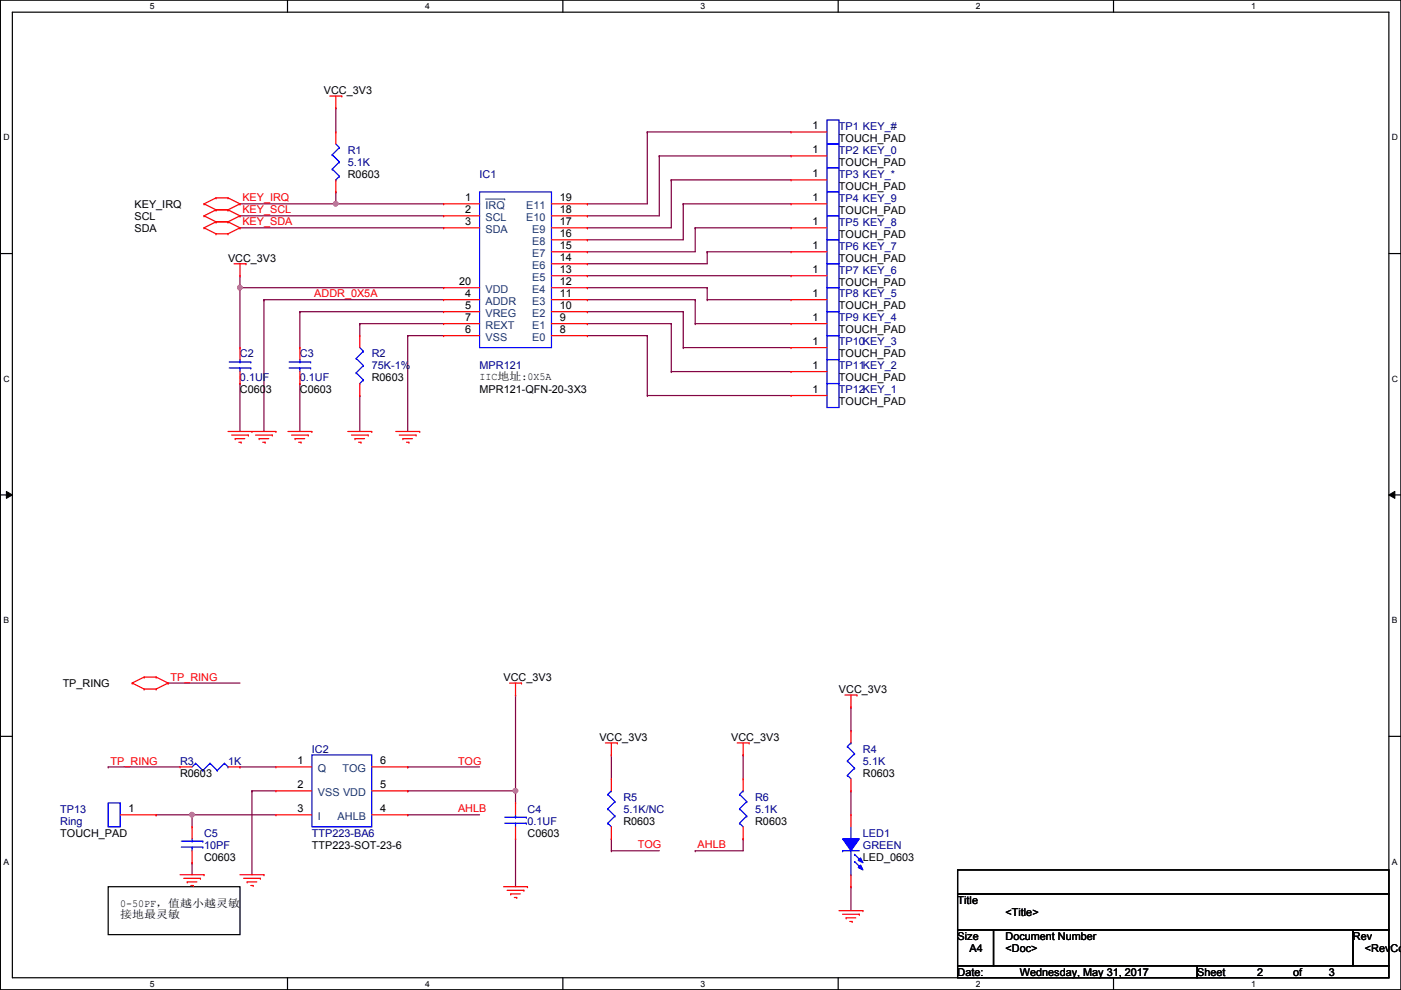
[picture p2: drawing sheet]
<svg xmlns="http://www.w3.org/2000/svg" width="297mm" height="210mm" viewBox="0 0 297 210" stroke-linecap="round" stroke-linejoin="round" font-family="sans-serif">
<path d="M.1 0h296.9v209.8h-296.9zM2.6 2.6h291.9v204.7h-291.9z" fill="none" stroke="#000" stroke-width=".25"/>
<g fill="#fff">
<path d="M31.8 .3h1v2h-1z"/>
<path d="M31.8 207.6h1v1.9h-1z"/>
</g>
<path d="M61 0v2.6M61 207.3v2.5" fill="none" stroke="#000" stroke-width=".25"/>
<g fill="#fff">
<path d="M90.1 .3h1v2h-1z"/>
<path d="M90.1 207.6h1v1.9h-1z"/>
</g>
<path d="M119.3 0v2.6M119.3 207.3v2.5" fill="none" stroke="#000" stroke-width=".25"/>
<g fill="#fff">
<path d="M148.5 .3h1v2h-1z"/>
<path d="M148.5 207.6h1v1.9h-1z"/>
</g>
<path d="M177.7 0v2.6M177.7 207.3v2.5" fill="none" stroke="#000" stroke-width=".25"/>
<g fill="#fff">
<path d="M206.9 .3h1v2h-1z"/>
<path d="M206.9 207.6h1v1.9h-1z"/>
</g>
<path d="M236.1 0v2.6M236.1 207.3v2.5" fill="none" stroke="#000" stroke-width=".25"/>
<g fill="#fff">
<path d="M265.3 .3h.9v2h-.9z"/>
<path d="M265.3 207.6h.9v1.9h-.9z"/>
<path d="M.7 28.2h1.3v1.9h-1.3z"/>
<path d="M295.1 28.2h1.3v1.9h-1.3z"/>
<path d="M.7 79.3h1.3v2h-1.3z"/>
<path d="M295.1 79.3h1.3v2h-1.3z"/>
</g>
<path d="M.1 53.8h2.5M294.5 53.8h2.5" fill="none" stroke="#000" stroke-width=".25"/>
<g fill="#fff">
<path d="M.7 130.5h1.2v2h-1.2z"/>
<path d="M295.1 130.5h1.2v2h-1.2z"/>
</g>
<path d="M.1 104.9h2.5M294.5 104.9h2.5" fill="none" stroke="#000" stroke-width=".25"/>
<path d="M1.4 104.2l1.2 .7-1.2 .8zM294.5 104.9l1.2-.7v1.5z" fill="#000"/>
<path d="M1.4 104.2l1.2 .7-1.2 .8zM294.5 104.9l1.2-.7v1.5z" fill="none" stroke="#000" stroke-width=".21"/>
<g fill="#fff">
<path d="M.7 181.7h1.2v2h-1.2z"/>
<path d="M295.1 181.7h1.2v2h-1.2z"/>
</g>
<path d="M.1 156.1h2.5M294.5 156.1h2.5M22.9 188h28v10.2h-28z" fill="none" stroke="#000" stroke-width=".25"/>
<g fill="none" stroke="#800040" stroke-width=".25">
<path d="M50.9 61h.1M50.9 61h43.2M56 63.5h.1M56 63.5h38.1M56 63.5v28M63.6 66.1h.1M63.6 66.1h30.5M63.6 66.1v7.6M76.3 68.6h.1M76.3 68.6h17.8M76.3 68.6v2.6M86.4 71.2h.1"/>
<path d="M86.4 71.2h7.7M86.4 71.2v20.3M63.6 81.3h.1M63.6 81.3v10.2M76.3 83.9h.1M76.3 83.9v7.6"/>
</g>
<circle cx="50.9" cy="61" r=".49" fill="#f0f"/>
<circle cx="50.9" cy="61" r=".49" fill="none" stroke="#f0f" stroke-width=".25"/>
<path d="M50.9 58.5h.1M50.9 48.3h.1M50.9 45.8h.1M50.9 58.5v15.2M50.9 48.3h43.2M50.9 45.8h43.2M71.2 43.2h.1M71.2 43.2h22.9M50.9 61h.1M50.9 81.3h.1M50.9 81.3v10.2" fill="none" stroke="#800040" stroke-width=".25"/>
<circle cx="71.2" cy="43.2" r=".49" fill="#f0f"/>
<circle cx="71.2" cy="43.2" r=".49" fill="none" stroke="#f0f" stroke-width=".25"/>
<g fill="none" stroke="#800040" stroke-width=".25">
<path d="M71.2 22.9h.1M71.2 22.9v5.1M137.2 28h.1M137.2 28v15.2h-12.7M137.2 28h30.5M139.8 33.1h.1M139.8 33.1v12.7h-15.3M139.8 33.1h27.9M142.3 38.1h.1M142.3 38.1v10.2h-17.8M142.3 38.1h25.4M50.9 43.2h.1"/>
<path d="M71.2 40.7h.1M71.2 40.7v2.5h-20.3M124.5 43.2h.1M124.5 45.8h.1M124.5 48.3h.1M124.5 50.8h.1M124.5 53.4h.1M124.5 55.9h.1M124.5 58.5h.1M124.5 58.5h43.2M144.9 43.2h.1M144.9 43.2h22.8"/>
<path d="M144.9 43.2v7.6h-20.4M147.4 48.3h.1M147.4 48.3h20.3M147.4 48.3v5.1h-22.9M149.9 53.4h.1M149.9 53.4h17.8M149.9 53.4v2.5h-25.4M124.5 61h.1M124.5 63.5h.1M124.5 66.1h.1M124.5 68.6h.1M124.5 71.2h.1"/>
<path d="M124.5 61h25.4M124.5 63.5h22.9M124.5 68.6h17.8M124.5 66.1h20.4M124.5 71.2h12.7M137.2 71.2h.1M137.2 71.2v12.7M142.3 68.6h.1M142.3 78.8h.1M142.3 68.6v10.2M142.3 78.8h25.4M144.9 66.1h.1"/>
<path d="M144.9 73.7h.1M144.9 66.1v7.6M144.9 73.7h22.8M147.4 63.5h.1M147.4 68.6h.1M147.4 63.5v5.1M147.4 68.6h20.3M149.9 61h.1M149.9 63.5h.1M149.9 61v2.5M149.9 63.5h17.8M137.2 83.9h.1"/>
<path d="M137.2 83.9h30.5M22.9 162.6h.1M22.9 162.6h15.3M40.7 172.8h.1M40.7 172.8h17.8M40.7 172.8v2.5M50.9 162.6h.1M50.9 162.6h7.6M53.4 167.7h.1M53.4 167.7h5.1M53.4 167.7v17.8"/>
</g>
<circle cx="40.7" cy="172.7" r=".49" fill="#f0f"/>
<circle cx="40.7" cy="172.7" r=".49" fill="none" stroke="#f0f" stroke-width=".25"/>
<g fill="none" stroke="#800040" stroke-width=".25">
<path d="M33.1 172.8h.1M33.1 172.8h7.6M86.4 162.6h.1M86.4 172.8h.1M86.4 167.7h.1M86.4 172.8h15.3M86.4 162.6h15.3M86.4 167.7h22.9M109.3 167.7h.1M109.3 167.7v2.5M129.6 177.8h.1M129.6 160.1h.1"/>
<path d="M129.6 160.1v5M129.6 177.8v2.6M40.7 182.9h.1M40.7 182.9v2.6M129.6 180.4h.1M129.6 180.4h10.2M147.4 180.4h.1M147.4 180.4h10.2"/>
</g>
<circle cx="109.3" cy="167.7" r=".49" fill="#f0f"/>
<circle cx="109.3" cy="167.7" r=".49" fill="none" stroke="#f0f" stroke-width=".25"/>
<g fill="none" stroke="#800040" stroke-width=".25">
<path d="M35.6 144.8h.1M35.6 144.8h15.3M109.3 147.4h.1M109.3 147.4v20.3M180.4 149.9h.1M180.4 149.9v5.1M109.3 177.8h.1M109.3 177.8v10.2M157.6 160.1h.1M157.6 177.8h.1M157.6 160.1v5M157.6 177.8v2.6"/>
<path d="M180.4 167.7h.1M180.4 167.7v5.1M180.4 188h.1M180.4 188v5.1"/>
</g>
<g fill="none" stroke="#f00" stroke-width=".25">
<path d="M69.9 20.4h2.6M71.2 22.9h.1M71.2 28h.1M71.2 20.4v2.5M71.2 28v2.5M71.2 38.1v2.6M72.5 20.4h.1M43.3 45.8h.1M43.3 48.3h.1M43.3 43.2h.1M43.3 45.8l2.5 1.2M43.3 48.3l2.5 1.3"/>
<path d="M43.3 43.2l2.5 1.3M45.8 44.5h.1M45.8 47h.1M45.8 49.6h.1M45.8 42h.1M45.8 44.5l-2.5 1.3M45.8 44.5h2.5M45.8 47h2.5M45.8 47l-2.5 1.3M45.8 49.6h2.5M45.8 42l-2.5 1.2M45.8 42h2.5"/>
<path d="M48.3 44.5h.1M48.3 47h.1M48.3 49.6h.1M48.3 42h.1M48.3 44.5l2.6 1.3M48.3 47l2.6 1.3M48.3 42l2.6 1.2M49.6 55.9h2.6M50.9 45.8h.1M50.9 48.3h.1M50.9 43.2h.1M50.9 58.5h.1"/>
<path d="M50.9 45.8l-2.6 1.2M50.9 48.3l-2.6 1.3M50.9 43.2l-2.6 1.3M50.9 55.9v2.6M52.2 55.9h.1M71.2 40.7h.1M48.3 91.5h10.2M49.1 92.2h3.6M49.9 93h.1M49.9 93h2M50.6 93.8h.5M51.1 93.8h.1"/>
<path d="M52.7 92.2h.1M53.4 91.5h.1M54.2 92.2h3.5M54.9 93h.1M54.9 93h2.1M55.7 93.8h.5M56.2 93.8h.1M57.7 92.2h.1M58.5 91.5h.1M61 91.5h5.1M61.8 92.2h3.6M62.6 93h.1"/>
<path d="M62.6 93h2M63.3 93.8h.5M63.8 93.8h.1M65.4 92.2h.1M66.1 91.5h.1M73.7 91.5h5.1M74.5 92.2h3.6M75.3 93h.1M75.3 93h2M76 93.8h.5M76.5 93.8h.1M78.1 92.2h.1"/>
<path d="M78.8 91.5h.1M83.9 91.5h5.1M84.7 92.2h3.5M85.4 93h.1M85.4 93h2.1M86.2 93.8h.5M86.7 93.8h.1M88.2 92.2h.1M89 91.5h.1M28 144.8h.1M28 144.8l2.6 1.3M30.6 143.6h.1"/>
<path d="M30.6 146.1h.1M30.6 143.6l-2.6 1.2M30.6 143.6h2.5M30.6 146.1h2.5M33.1 143.6h.1M33.1 146.1h.1M33.1 143.6l2.5 1.2M35.6 144.8h.1M35.6 144.8l-2.5 1.3M108 144.8h2.6M109.3 147.4h.1M109.3 144.8v2.6"/>
<path d="M110.6 144.8h.1M128.4 157.5h2.5M129.6 157.5v2.6M130.9 157.5h.1M156.3 157.5h2.5M157.6 157.5v2.6M158.8 157.5h.1M179.2 147.4h2.5M180.4 149.9h.1M180.4 147.4v2.5M181.7 147.4h.1M129.6 160.1h.1"/>
<path d="M157.6 160.1h.1M38.2 185.5h5.1M38.9 186.2h3.6M39.7 187h.1M39.7 187h2M40.5 187.7h.5M41 187.7h.1M42.5 186.2h.1M43.3 185.5h.1M50.9 185.5h5.1M51.6 186.2h3.6M52.4 187h.1"/>
<path d="M52.4 187h2M53.2 187.7h.5M53.7 187.7h.1M55.2 186.2h.1M56 185.5h.1M106.8 188h5M107.5 188.8h3.6M108.3 189.5h.1M108.3 189.5h2M109 190.3h.6M109.6 190.3h.1M111.1 188.8h.1"/>
<path d="M111.8 188h.1M177.9 193.1h5.1M178.6 193.8h3.6M179.4 194.6h.1M179.4 194.6h2M180.2 195.4h.5M180.7 195.4h.1M182.2 193.8h.1M183 193.1h.1"/>
</g>
<path d="M203 184.4h91.5v5.1h-91.5zM203 189.5h91.5v7.6h-91.5zM203 197.1h7.6v7.7h-7.6zM210.6 197.1h76.2v7.7h-76.2zM286.8 197.1h7.7v7.7h-7.7zM203 204.8h50.8v2.5h-50.8zM253.8 204.8h40.7v2.5h-40.7z" fill="none" stroke="#000" stroke-width=".25"/>
<g fill="none" stroke="#00f" stroke-width=".25">
<path d="M70.4 32.8h.1M70.4 35.9h.1M70.4 32.8l1.6 1.5M70.4 35.9l1.6 1.5M71.2 38.1h.1M71.2 30.5l.8 .8M72 31.3h.1M72 34.3h.1M72 37.4h.1M72 31.3l-1.6 1.5M72 34.3l-1.6 1.6M72 37.4l-.8 .7"/>
<path d="M180.4 177.8h.1M180.4 175.3v2.5M178.6 180.4h.1M178.6 180.4h3.6M180.4 185.5h.1M180.4 180.4v5.1"/>
</g>
<path d="M178.6 177.8h3.6l-1.8 2.6z" fill-rule="evenodd" fill="#00f"/>
<path d="M178.6 177.8h3.6l-1.8 2.6z" fill="none" stroke="#00f" stroke-width=".25"/>
<path d="M182.5 183.4l.5 1-1.1-.5z" fill-rule="evenodd" fill="#00f"/>
<path d="M182.5 183.4l.5 1-1.1-.5z" fill="none" stroke="#00f" stroke-width=".25"/>
<path d="M182.5 181.9l.5 1-1.1-.5z" fill-rule="evenodd" fill="#00f"/>
<g fill="none" stroke="#00f" stroke-width=".25">
<path d="M175.3 35.6h2.6v5.1h-2.6zM175.3 30.5h2.6v5.1h-2.6zM175.3 25.4h2.6v5.1h-2.6zM101.7 40.7h15.2v33h-15.2zM175.3 55.9h2.6v5.1h-2.6zM175.3 50.8h2.6v5.1h-2.6zM175.3 45.8h2.6v5h-2.6zM175.3 40.7h2.6v5.1h-2.6zM48.6 78h4.6M48.6 76.8h4.6M50.9 76.8h.1M50.9 78h.1"/>
<path d="M50.9 76.2v.6M50.9 78v.8M53.2 78h.1M53.2 76.8h.1M61.3 78h4.6M61.3 76.8h4.6M63.6 76.8h.1M63.6 78h.1M63.6 76.2v.6M63.6 78v.8M65.9 78h.1M65.9 76.8h.1"/>
<path d="M75.5 76h.1M75.5 79h.1M75.5 76l1.5 1.5M75.5 79l1.5 1.6M76.3 73.7l.7 .8M77 74.5h.1M77 77.5h.1M77 74.5l-1.5 1.5M77 77.5l-1.5 1.5M175.3 76.2h2.6v5.1h-2.6zM175.3 71.2h2.6v5h-2.6zM175.3 66.1h2.6v5.1h-2.6z"/>
<path d="M175.3 61h2.6v5.1h-2.6zM76.3 81.3h.1M77 80.6h.1M77 80.6l-.7 .7M175.3 81.3h2.6v5.1h-2.6zM179.7 158.3h.1M179.7 158.3l1.5 1.5M180.4 157.5h.1M180.4 157.5l-.7 .8M181.2 159.8h.1M181.2 159.8l-1.5 1.5M22.9 170.2h2.6v5.1h-2.6z"/>
<path d="M38.4 179.6h4.6M38.4 178.4h4.6M40.7 178.4h.1M40.7 179.6h.1M40.7 177.8v.6M40.7 179.6v.8M41.5 161.8h.1M41.5 161.8l-.8 .8M41.5 161.8l1.5 1.6M43 179.6h.1M43 178.4h.1M43 163.4h.1"/>
<path d="M44.5 161.8h.1M44.5 161.8l-1.5 1.6M44.5 161.8l1.6 1.6M46.1 163.4h.1M47.6 161.8h.1M47.6 161.8l-1.5 1.6M47.6 161.8l.7 .8M48.3 162.6h.1M66.1 160.1h12.7v15.2h-12.7zM107 174.5h4.6M107 173.3h4.6M109.3 173.3h.1"/>
<path d="M109.3 174.5h.1M109.3 172.8v.5M109.3 174.5v.8M111.6 174.5h.1M111.6 173.3h.1M128.9 174.5h.1M128.9 171.5h.1M128.9 168.4h.1M128.9 174.5l.7 .8M128.9 171.5l1.5 1.5M128.9 168.4l1.5 1.6M129.6 167.7h.1"/>
<path d="M129.6 167.7l-.7 .7M130.4 173h.1M130.4 170h.1M130.4 173l-1.5 1.5M130.4 170l-1.5 1.5M156.8 174.5h.1M156.8 171.5h.1M156.8 168.4h.1M156.8 174.5l.8 .8M156.8 171.5l1.5 1.5M156.8 168.4l1.5 1.6M157.6 167.7h.1"/>
<path d="M157.6 167.7l-.8 .7M158.3 173h.1M158.3 170h.1M158.3 173l-1.5 1.5M158.3 170l-1.5 1.5M179.7 164.4h.1M179.7 161.3h.1M179.7 164.4l.7 .7M179.7 161.3l1.5 1.6M181.2 162.9h.1M181.2 162.9l-1.5 1.5M181.2 181.1h.1"/>
<path d="M181.2 182.7h.1M181.2 181.1l1.5 1.6M181.2 182.7l1.5 1.5M182.5 181.9l.5 1-1.1-.5z"/>
</g>
<g fill="none" stroke="#f00" stroke-width=".25">
<path d="M167.7 38.1h.1M167.7 33.1h.1M167.7 28h.1M167.7 38.1h7.6M167.7 33.1h7.6M167.7 28h7.6M94.1 43.2h.1M94.1 45.8h.1M94.1 48.3h.1M94.1 43.2h7.6M94.1 45.8h7.6M94.1 48.3h7.6"/>
<path d="M116.9 43.2h7.6M116.9 45.8h7.6M116.9 48.3h7.6M116.9 58.5h7.6M116.9 55.9h7.6M116.9 53.4h7.6M116.9 50.8h7.6M124.5 58.5h.1M124.5 55.9h.1M124.5 53.4h.1M124.5 50.8h.1M124.5 48.3h.1"/>
<path d="M124.5 45.8h.1M124.5 43.2h.1M167.7 58.5h.1M167.7 53.4h.1M167.7 48.3h.1M167.7 43.2h.1M167.7 43.2h7.6M167.7 48.3h7.6M167.7 58.5h7.6M167.7 53.4h7.6M50.9 73.7h.1M50.9 73.7v2.5"/>
<path d="M50.9 78.8v2.5M63.6 73.7h.1M63.6 73.7v2.5M63.6 78.8v2.5M76.3 71.2h.1M76.3 71.2v2.5M94.1 61h.1M94.1 66.1h.1M94.1 71.2h.1M94.1 63.5h.1M94.1 68.6h.1M94.1 61h7.6"/>
<path d="M94.1 66.1h7.6M94.1 71.2h7.6M94.1 63.5h7.6M94.1 68.6h7.6M116.9 61h7.6M116.9 66.1h7.6M116.9 71.2h7.6M116.9 63.5h7.6M116.9 68.6h7.6M124.5 71.2h.1M124.5 68.6h.1M124.5 66.1h.1"/>
<path d="M124.5 63.5h.1M124.5 61h.1M167.7 78.8h.1M167.7 73.7h.1M167.7 68.6h.1M167.7 63.5h.1M167.7 63.5h7.6M167.7 68.6h7.6M167.7 78.8h7.6M167.7 73.7h7.6M50.9 81.3h.1M63.6 81.3h.1"/>
<path d="M76.3 83.9h.1M76.3 81.3v2.6M167.7 83.9h.1M167.7 83.9h7.6M180.4 155h.1M180.4 155v2.5M25.5 172.8h7.6M33.1 172.8h.1M38.2 162.6h.1M38.2 162.6h2.5M40.7 175.3h.1M40.7 175.3v2.5"/>
<path d="M48.3 162.6h2.6M50.9 162.6h.1M58.5 162.6h.1M58.5 167.7h.1M58.5 172.8h.1M58.5 162.6h7.6M58.5 167.7h7.6M58.5 172.8h7.6M78.8 162.6h7.6M78.8 167.7h7.6M78.8 172.8h7.6M86.4 172.8h.1"/>
<path d="M86.4 167.7h.1M86.4 162.6h.1M109.3 170.2h.1M109.3 177.8h.1M109.3 170.2v2.6M109.3 175.3v2.5M129.6 177.8h.1M129.6 165.1h.1M129.6 165.1v2.6M129.6 175.3v2.5M157.6 177.8h.1M157.6 165.1h.1"/>
<path d="M157.6 165.1v2.6M157.6 175.3v2.5M180.4 172.8h.1M180.4 167.7h.1M180.4 165.1v2.6M180.4 172.8v2.5M40.7 182.9h.1M40.7 180.4v2.5M180.4 188h.1M180.4 185.5v2.5"/>
</g>
<path d="M103 42.2h4M107 42.2h.1" fill="none" stroke="#004080" stroke-width=".21"/>
<circle cx="50.9" cy="61" r=".49" fill="#f0f"/>
<circle cx="50.9" cy="61" r=".49" fill="none" stroke="#f0f" stroke-width=".25"/>
<circle cx="71.2" cy="43.2" r=".49" fill="#f0f"/>
<circle cx="71.2" cy="43.2" r=".49" fill="none" stroke="#f0f" stroke-width=".25"/>
<circle cx="40.7" cy="172.7" r=".49" fill="#f0f"/>
<circle cx="40.7" cy="172.7" r=".49" fill="none" stroke="#f0f" stroke-width=".25"/>
<circle cx="109.3" cy="167.7" r=".49" fill="#f0f"/>
<circle cx="109.3" cy="167.7" r=".49" fill="none" stroke="#f0f" stroke-width=".25"/>
<g font-size="2.3">
<text x="68.7" y="19.9">VCC_3V3</text>
<text x="172.3" y="27.4">1</text>
<text x="172.3" y="32.5">1</text>
<text x="177.9" y="35.1">TOUCH_PAD</text>
<text x="177.9" y="30.1">TOUCH_PAD</text>
<text x="73.7" y="37.7">R0603</text>
<text x="172.3" y="37.6">1</text>
<text x="177.9" y="40.2">TOUCH_PAD</text>
<text x="28.5" y="46.6">SCL</text>
<text x="28.5" y="44">KEY_IRQ</text>
<text x="98.6" y="42.7">1</text>
<text x="98.6" y="45.2">2</text>
<text x="98.6" y="47.8">3</text>
<text x="118.7" y="47.8">17</text>
<text x="118.7" y="45.2">18</text>
<text x="118.7" y="42.7">19</text>
<text x="172.3" y="47.8">1</text>
<text x="172.3" y="42.7">1</text>
<text x="177.9" y="45.3">TOUCH_PAD</text>
<text x="28.5" y="49.1">SDA</text>
<text x="118.7" y="52.8">15</text>
<text x="118.7" y="50.3">16</text>
<text x="172.3" y="52.8">1</text>
<text x="177.9" y="50.4">TOUCH_PAD</text>
<text x="48.3" y="55.5">VCC_3V3</text>
<text x="118.7" y="57.9">13</text>
<text x="118.7" y="55.4">14</text>
<text x="172.3" y="57.9">1</text>
<text x="177.9" y="55.5">TOUCH_PAD</text>
<text x="97.4" y="60.5">20</text>
<text x="98.6" y="65.5">5</text>
<text x="98.6" y="63">4</text>
<text x="118.7" y="65.5">10</text>
<text x="118.7" y="63">11</text>
<text x="118.7" y="60.5">12</text>
<text x="172.3" y="63">1</text>
<text x="177.9" y="60.5">TOUCH_PAD</text>
<text x="177.9" y="65.6">TOUCH_PAD</text>
<text x="98.6" y="70.6">6</text>
<text x="98.6" y="68.1">7</text>
<text x="118.7" y="70.6">8</text>
<text x="118.7" y="68.1">9</text>
<text x="172.3" y="68.1">1</text>
<text x="177.9" y="70.7">TOUCH_PAD</text>
<text x="172.3" y="73.2">1</text>
<text x="177.9" y="75.8">TOUCH_PAD</text>
<text x="50.9" y="83.4">C0603</text>
<text x="63.6" y="83.4">C0603</text>
<text x="78.8" y="80.9">R0603</text>
<text x="101.7" y="80.6">IIC地地:0X5A</text>
<text x="101.7" y="83.4">MPR121-QFN-20-3X3</text>
<text x="172.3" y="83.3">1</text>
<text x="172.3" y="78.2">1</text>
<text x="177.9" y="80.9">TOUCH_PAD</text>
<text x="177.9" y="85.9">TOUCH_PAD</text>
<text x="13.3" y="145.6">TP_RING</text>
<text x="106.8" y="144.4">VCC_3V3</text>
<text x="177.9" y="146.9">VCC_3V3</text>
<text x="127.1" y="157.1">VCC_3V3</text>
<text x="155" y="157.1">VCC_3V3</text>
<text x="38.2" y="164.7">R0603</text>
<text x="63.1" y="162.1">1</text>
<text x="63.1" y="167.1">2</text>
<text x="80.6" y="167.1">5</text>
<text x="80.6" y="162.1">6</text>
<text x="183" y="164.7">R0603</text>
<text x="27.3" y="172.2">1</text>
<text x="63.1" y="172.2">3</text>
<text x="80.6" y="172.2">4</text>
<text x="12.8" y="177.4">TOUCH_PAD</text>
<text x="66.1" y="179.9">TTP223-SOT-23-6</text>
<text x="111.8" y="177.4">C0603</text>
<text x="132.2" y="174.8">R0603</text>
<text x="160.1" y="174.8">R0603</text>
<text x="43.3" y="182.5">C0603</text>
<text x="183" y="182.5">LED_0603</text>
<text x="203" y="191.6">Title</text>
<text x="25.5" y="192.4">0-50PF，值值值值值值</text>
<text x="25.5" y="194.7">接地接值值</text>
<text x="213.2" y="194.1">&lt;Title&gt;</text>
<text x="203" y="199.2">Size</text>
<text x="205.6" y="201.8">A4</text>
<text x="213.2" y="199.2">Document Number</text>
<text x="213.2" y="201.8">&lt;Doc&gt;</text>
<text x="286.8" y="199.2">Rev</text>
<text x="289.4" y="201.8">&lt;RevCod</text>
<text x="203" y="206.8">Date:</text>
<text x="216.2" y="206.8">Wednesday, May 31, 2017</text>
<text x="253.8" y="206.8">Sheet</text>
<text x="266.5" y="206.8">2</text>
<text x="274.1" y="206.8">of</text>
<text x="281.8" y="206.8">3</text>
</g>
<g font-size="2.3" fill="#000080">
<text x="177.9" y="27.5">TP1 KEY_#</text>
<text x="73.7" y="32.6">R1</text>
<text x="73.7" y="35.1">5.1K</text>
<text x="177.9" y="32.6">TP2 KEY_0</text>
<text x="101.7" y="37.7">IC1</text>
<text x="177.9" y="37.7">TP3 KEY_*</text>
<text x="177.9" y="47.8">TP5 KEY_8</text>
<text x="177.9" y="42.8">TP4 KEY_9</text>
<text x="177.9" y="52.9">TP6 KEY_7</text>
<text x="177.9" y="58">TP7 KEY_6</text>
<text x="177.9" y="63.1">TP8 KEY_5</text>
<text x="177.9" y="68.2">TP9 KEY_4</text>
<text x="50.9" y="75.8">C2</text>
<text x="63.6" y="75.8">C3</text>
<text x="78.8" y="75.8">R2</text>
<text x="177.9" y="73.2">TP10KEY_3</text>
<text x="50.9" y="80.9">0.1UF</text>
<text x="63.6" y="80.9">0.1UF</text>
<text x="78.8" y="78.3">75K-1%</text>
<text x="101.7" y="78.3">MPR121</text>
<text x="177.9" y="83.4">TP12KEY_1</text>
<text x="177.9" y="78.3">TP11KEY_2</text>
<text x="66.1" y="159.6">IC2</text>
<text x="183" y="159.6">R4</text>
<text x="38.2" y="162.1">R3</text>
<text x="48.3" y="162.1">1K</text>
<text x="183" y="162.1">5.1K</text>
<text x="12.8" y="172.3">TP13</text>
<text x="111.8" y="172.3">C4</text>
<text x="132.2" y="169.8">R5</text>
<text x="132.2" y="172.3">5.1K/NC</text>
<text x="160.1" y="169.8">R6</text>
<text x="160.1" y="172.3">5.1K</text>
<text x="12.8" y="174.8">Ring</text>
<text x="43.3" y="177.4">C5</text>
<text x="43.3" y="179.9">10PF</text>
<text x="66.1" y="177.4">TTP223-BA6</text>
<text x="111.8" y="174.8">0.1UF</text>
<text x="183" y="177.4">LED1</text>
<text x="183" y="179.9">GREEN</text>
</g>
<g font-size="2.3" fill="#f00">
<text x="51.4" y="47.8">KEY_SDA</text>
<text x="51.4" y="45.3">KEY_SCL</text>
<text x="51.4" y="42.7">KEY_IRQ</text>
<text x="66.6" y="63">ADDR_0X5A</text>
<text x="36.1" y="144.3">TP_RING</text>
<text x="23.4" y="162.1">TP_RING</text>
<text x="97.1" y="162.1">TOG</text>
<text x="97.1" y="172.3">AHLB</text>
<text x="135.2" y="179.9">TOG</text>
<text x="147.9" y="179.9">AHLB</text>
</g>
<g font-size="2.3" fill="#004080">
<text x="103" y="44.3">IRQ</text>
<text x="103" y="46.8">SCL</text>
<text x="111.6" y="46.8">E10</text>
<text x="111.6" y="44.3">E11</text>
<text x="103" y="49.4">SDA</text>
<text x="112.9" y="51.9">E8</text>
<text x="112.9" y="49.4">E9</text>
<text x="112.9" y="59.5">E5</text>
<text x="112.9" y="57">E6</text>
<text x="112.9" y="54.4">E7</text>
<text x="103" y="62.1">VDD</text>
<text x="103" y="64.6">ADDR</text>
<text x="112.9" y="64.6">E3</text>
<text x="112.9" y="62.1">E4</text>
<text x="103" y="67.1">VREG</text>
<text x="103" y="69.7">REXT</text>
<text x="112.9" y="69.7">E1</text>
<text x="112.9" y="67.1">E2</text>
<text x="103" y="72.2">VSS</text>
<text x="112.9" y="72.2">E0</text>
<text x="67.4" y="163.7">Q</text>
<text x="72.6" y="163.7">TOG</text>
<text x="67.4" y="168.7">VSS VDD</text>
<text x="67.4" y="173.8">I</text>
<text x="71.6" y="173.8">AHLB</text>
</g>
<g font-size="1.8">
<text x="31.8" y="1.9">5</text>
<text x="90.1" y="1.9">4</text>
<text x="148.5" y="1.9">3</text>
<text x="206.9" y="1.9">2</text>
<text x="265.3" y="1.9">1</text>
<text x=".7" y="29.8">D</text>
<text x="295.1" y="29.8">D</text>
<text x=".7" y="80.9">C</text>
<text x="295.1" y="80.9">C</text>
<text x=".7" y="132.1">B</text>
<text x="295.1" y="132.1">B</text>
<text x=".7" y="183.3">A</text>
<text x="295.1" y="183.3">A</text>
<text x="31.8" y="209.2">5</text>
<text x="90.1" y="209.2">4</text>
<text x="148.5" y="209.2">3</text>
<text x="206.9" y="209.2">2</text>
<text x="265.3" y="209.2">1</text>
</g>
</svg>
